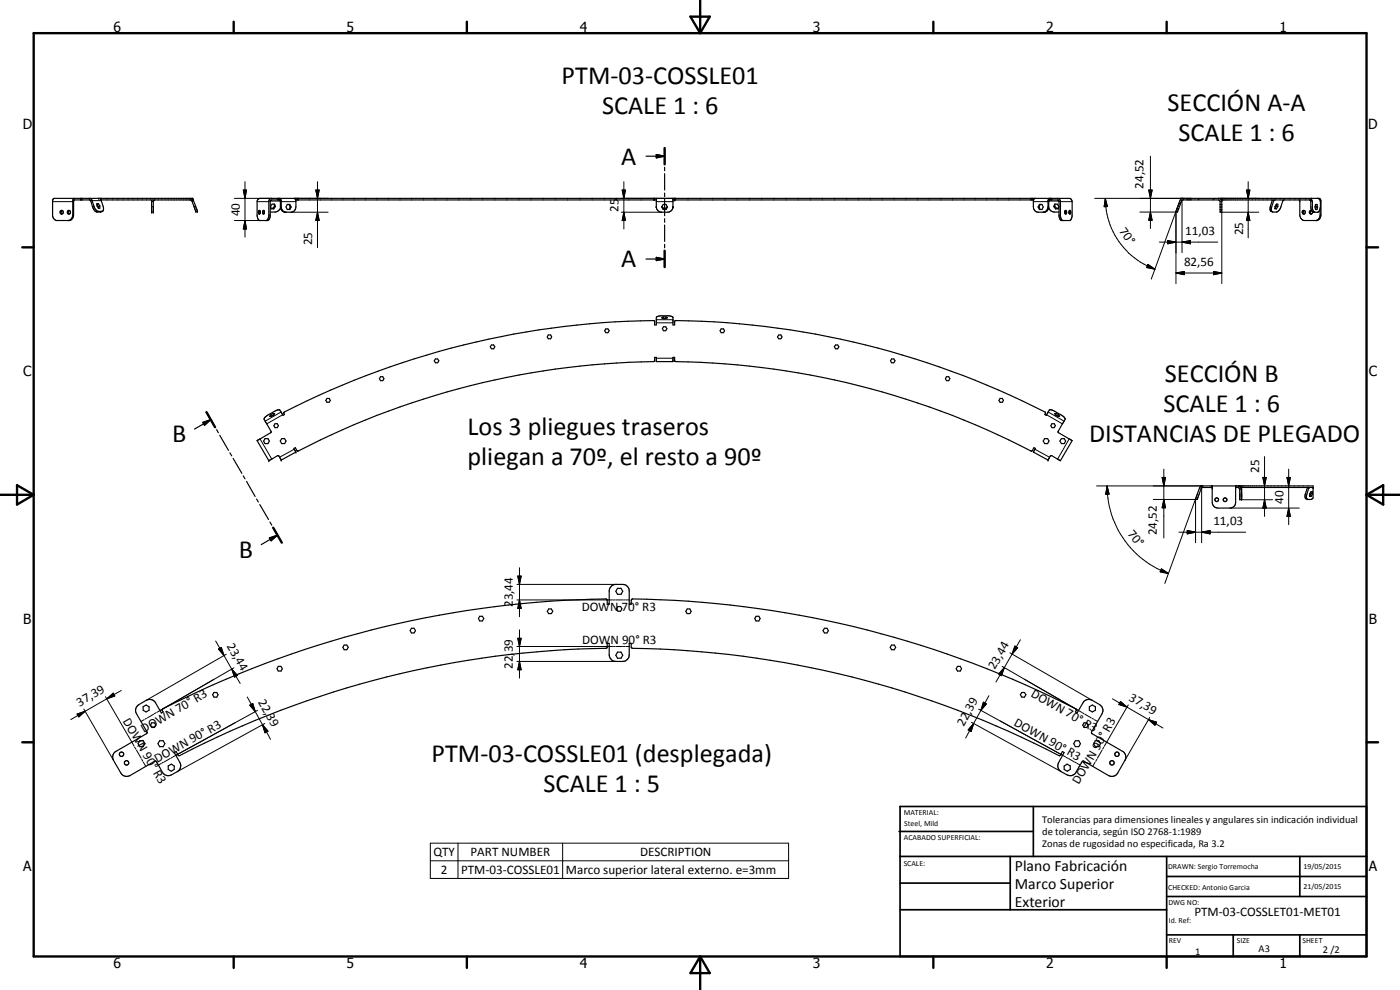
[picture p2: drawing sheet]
<svg xmlns="http://www.w3.org/2000/svg" width="420mm" height="297mm" viewBox="0 0 420 297" stroke-linecap="round" stroke-linejoin="round" font-family="sans-serif">
<g fill="none" stroke="#000" stroke-width=".35">
<path d="M22.3 59.5l-.5 .8-.1 4.8-.6 .9-.5 .2M26.8 59.5l.7 .4 .8 2.2 .7 1.1 1.7 .2 .4-.5-.2-1.1-.6-1.9-.7-.4M30.3 60h27.6v-.5h-41.6l-.4 .2-.1 .6v4.5l.3 .8 .9 .6h3.9l.5-.2 .6-1.2 .1-4.4 .2-.4h4.7l.3 .3 .5 1.7a2.21 2.21 0 0 0 1.3 1.6l1.7-.2M45.7 60l-.2 3.7h.5v-3.2l.5-.5M57.9 59.8l1.4 3.5-.5 .3-1.2-3.4-.5-.2M81.6 59.5l-.6 .2-.3 .6v4.5l-.3 1-.4 .4M84 59.5l.4 .8a3.1 3.1 0 0 0 .3 2.8l.9 .6M88.3 59.5l.3 .2M88.6 59.7l.2 .6a3.2 3.2 0 0 1-.3 2.8l-.9 .6h-2.2l-.7-.4-.5-1M88.6 59.5v.2M88.7 60h108.3M193.9 46.9h5.6"/>
<path d="M196.5 59.5v.5M197 46.4l2.5 .5-2.5 .5zM197 59.5v2.9M199.5 44.4v4.9M199.5 50.2v1M199.5 52.1v4.9M199.5 57.9v1.1M199.5 59.8v4.9M202 60h108.2M202 59.5v2.8l-.3 .6-.6 .6-.5 .2-2.5-.1-.9-.7-.2-.9M202.5 59.5v.5M310.3 59.5v.2"/>
<path d="M310.3 59.7l-.2 .8a2.69 2.69 0 0 0 .7 3l.6 .2h2.2l.6-.4 .5-1M310.6 59.5l-.3 .2M314.9 59.5l-.4 .6-.2 2.8-1 .8M317.4 59.5l.4 .1 .4 .5 .1 4.7 .2 1 .4 .4M354.4 59.8v-.3h41.5l.3 .2 .2 .8v4l-.5 1.3-.6 .4h-4l-.7-.4-.5-1.3v-4.1l-.3-.4M354.4 59.8l-.6 1.3M355 59.5l-.6 .3M356.3 59.5v.5M356.8 59.5v.5M357.4 59.5v.5M365.7 59.5l.6 .2 .4 .6v3.4h-.5v-3.3l-.5-.4h-10.7l-.4 .3-.4 1M381.8 60l-.6 2.4 .1 .9a1.93 1.93 0 0 0 3.1-1.3l.6-1.8 .3-.2"/>
<path d="M382.6 60l-.3 .2-.7 2.1v.9l.3 .4M393 60l.4 .5v2.1l.5 1M393.5 59.5v.5h-26.9M393.5 59.7l.4 .8v2.1l.6 1.1M395.6 59.5l.4 .3 .3 .7-.2 2.6-.5 .6-1.7-.1M18.3 63.5l.3-.3a.58 .58 0 0 0-.3 .5 .58 .58 0 0 0 .3 .5M20.8 63.2a.58 .58 0 0 0-.4 .5 .58 .58 0 0 0 .4 .5M29.5 61.1h-.4v.7l.4 .7M29.5 61.1l.5 .7M29.5 61.1l-.4 .2 .4 .7M29.5 62v.5M30 61.8v.7h-.5"/>
<path d="M30 61.8l-.5 .2M77.7 63.2h.1a.52 .52 0 0 1 .3 .5 .52 .52 0 0 1-.4 .5zM78.1 63.3v.7M79.1 63.1a.57 .57 0 0 1 .3 .6 .57 .57 0 0 1-.5 .5l-.1-.7zM79.3 63.9v.1M79.3 63.3v.6M81.4 62.5h.5M81.9 62.5l.3 .2M82.2 61.3l.2 .5M82.4 61.8l.3 .2M82.4 61.8l-.5 .7M82.7 62l-.3-.7h-.8l-.4 .7 .2 .7h.8"/>
<path d="M82.7 62l-.5 .7M84.1 60.5h.3M84.2 62.3l-.2-2.3h-2.6l-.3 .4v4.4l-.3 1-.4 .4h-2.5l-.4-.4-.3-1v-4.3l.3-.8 .6-.2h242.8l.5 .2 .4 .8v4l-.3 1.3-.4 .4h-2.6l-.3-.2-.4-1.2v-4.3l-.3-.5h-2.5l-.3 .4v1.9M84.2 62.4l-.7 .8a3 3 0 0 1-2.4 .4M86.2 61.3h.8l.4 .8-.4 .8h-.8l-.4-.8zM86.7 61.3l.4 .8M87.1 62.1h.3M87.1 62.1l-.4 .8M193.9 77.7h5.6M197 77.2l2.5 .5-2.5 .5zM198.7 62l.3 .7M198.7 61.9l.3 .6"/>
<path d="M199 62.5h.9M199 62.7h.9M199 62.5v.2M199 61.3h.9l.4 .8-.4 .8h-.9l-.4-.8zM199.5 65.6v1.1M199.5 67.5v4.9M199.5 73.3v1M199.5 75.2v4.9M199.9 62.5v.2M200.2 61.9l-.3 .6M200.3 62l-.4 .7M202 62.2l-.1 .2"/>
<path d="M311.6 62.1h.2M311.8 62.1l.4 .8M311.9 61.3h.8l.4 .8-.4 .8h-.8l-.3-.8zM312.2 61.3l-.4 .8M314.5 60.5h.2M314.7 62.4l.7 .8a3.2 3.2 0 0 0 2.4 .4M316.3 62l.2-.7h.8l.5 .7-.3 .7h-.7M316.3 62l.5 .7M316.5 61.8l-.2 .2M316.5 61.8l.5 .7M316.7 61.3l-.2 .5M317 62.5l-.2 .2"/>
<path d="M317 62.5h.6M319.6 63.3v.7M319.6 63.3l.2-.2a.63 .63 0 0 1 0 1.1h-.1M319.6 64l.1 .1M319.7 64.1v.1M320.9 63.3v.7M321 63.1l.3 .4v.5l-.2 .2-.3-.2zM353.3 62.5l.4 .2M353.3 62.5l-.4 .9 .5 .2 .3-.9M353.5 61.8l.5 .2M353.5 61.8l-.2 .7M353.8 61.1l.4 .2"/>
<path d="M353.8 61.1l-.3 .7M354 62l-.3 .7M354.2 61.3l-.2 .7M366.2 62.9h.5M366.2 62.1h.5M366.2 61.3h.5M382.6 62.5h.1M382.7 62.5l.4 .2M383.1 61.3h.4v.7M383.1 61.3l-.5 .7v.7h.5M383.1 61.3v.5M383.1 61.8l.4 .2"/>
<path d="M383.1 61.8l-.4 .7M383.5 62l-.4 .7M391.4 63.2l-.3 .3v.4l.3 .3M393.9 63.5a.5 .5 0 0 1-.3 .7 .5 .5 0 0 1-.6-.3l.1-.7h.5l-.4 .3v.4l.4 .3M394.8 61.4l.2 .7M394.8 61.3l-.2 .8 .2 .8h.5l.1-.8M394.8 61.3h.5l.1 .8M395 62.1h.4M395 62.1l-.2 .7M396.2 62.7l-.1 2.4-.4 .7-.7 .4M181.8 98.7h.6l.4 .5-.4 .6h-.6l-.3-.6zM199 95.5h.9"/>
<path d="M199 95.1v.4M199 95.1l-.4 .2 .4 .3h.9l.4-.3-.4-.2M199 95.1h.9M199.1 98h.7l.3 .6-.3 .6h-.7l-.3-.6zM199.9 95.1v.4M216.4 98.7h.7l.4 .5-.4 .6h-.7l-.3-.6zM98.1 119.5h.7l.3 .6-.3 .6h-.7l-.3-.6zM114.2 113h.7l.3 .6-.3 .6h-.7l-.3-.6zM130.7 107.7h.6l.4 .5-.4 .6h-.6l-.4-.6zM147.5 103.5h.7l.3 .6-.3 .5h-.7l-.4-.5zM164.5 100.5h.8l.3 .6-.3 .5h-.8l-.3-.5zM233.7 100.5h.6l.4 .6-.4 .5h-.6l-.4-.5z"/>
<path d="M250.8 103.5h.6l.3 .6-.3 .5h-.6l-.4-.5zM267.6 107.7h.7l.3 .5-.3 .6h-.7l-.4-.6zM284 113h.7l.4 .6-.4 .6h-.7l-.3-.6zM300.1 119.5h.7l.3 .6-.3 .6h-.7l-.3-.6zM60.9 126.7l2.4-.8-1.9 1.7zM62 123.7l2.5 4.5M63.3 125.9l-4.9 2.8M65 128.9l.5 .9M65.9 130.6l2.7 4.5M69 135.8l.5 1M70 137.5l2.6 4.5M79.5 131.6h.9l.4 .7-.4 .8h-.9l-.4-.8z"/>
<path d="M79.6 125.1l3.7-2.1h.7l1 1.6 .4-.2-.2-.6a246 246 0 0 1 111.2-27.5l.1 1.2h.5v-2.2l.3-.3 1-.3h2.3l1.3 .4 .1 2.4h.5l.1-1.2a246.8 246.8 0 0 1 111.2 27.5l-.2 .6 .4 .2 .9-1.6h.7l3.8 2.1 .2 .8-2.1 3.8 4.3 2.5-3.5 6-2.8-1.5-.3 .2-.7 1.1-4.4-2.4 .6-1.1-.4-.2-.7 1a242.3 242.3 0 0 0-107-26.9l-.1-1.2h-.5v1.3h-5v-1.3h-.5l-.1 1.2a241.5 241.5 0 0 0-107.1 26.9l-.7-1-.4 .2 .6 1.1-4.4 2.4-.7-1.1-.3-.2-2.7 1.5-3.5-6 4.1-2.4 .1-.4-2.1-3.5zM81.2 124.5l-.3 .4h.5M81.2 124.5l.2 .4M81.9 124l.3 .5M81.9 124l.5 .1-.2 .4M81.9 124l-.7 .5M82.2 124.5l-.8 .4M82.5 127.1h.7l.4 .6-.4 .6h-.7l-.3-.6zM84.5 131.6h.9l.4 .7-.4 .8h-.9l-.4-.8zM313.5 131.6h.9l.4 .7-.4 .8h-.9l-.4-.8zM315.7 127.1h.7l.3 .6-.3 .6h-.7l-.3-.6zM316.7 124.5h.1"/>
<path d="M316.8 124.5l.7 .4M317 124l-.5 .1 .3 .4M317 124l-.2 .5M317 124l.7 .5M317.5 124.9h.1M317.7 124.5l.3 .4h-.5M317.7 124.5l-.2 .4M318.5 131.6h.9l.4 .7-.4 .8h-.9l-.4-.8zM73 142.8l.5 .9M74 144.4l2.6 4.6M77 149.7l.5 .9M78 151.4l2.6 4.5"/>
<path d="M81 156.6l.6 1M82 158.3l2.6 4.5M358.8 149.6v.1M360.5 145.9l33.6-.1v3.6l-.6 .5h-1.1M360.7 145.8l-.7 .6-1.2 3.2M363.8 146.3h-3.2l-1.3 3.6-.5-.2M363.8 145.8v5a1.73 1.73 0 0 0 1.7 1.6h3.6a1.65 1.65 0 0 0 1.7-1.6v-5M370.8 146.3h.9l.4 .5M371.8 145.8h.1M371.9 145.8l.6 .8 .1 3.3h-.5v-3.1M372.1 145.9l.3 .3 .2 .6v3.1M372.1 146.8h.4"/>
<path d="M372.5 146.3h21.6M372.6 147.6v1.5M372.6 149.1h.1M372.6 148.3h.1M372.6 147.6h.1M392.4 146.3l-.6 1.8a1.07 1.07 0 0 0 .6 1.7M393 148.8h.1M393.1 148.8l.4 .1M393.1 146.3l-.4 .3-.6 2v.7l.3 .6M393.5 147.5h.4v.7M393.5 147.5l-.5 .7v.7h.5M393.5 147.5v.6"/>
<path d="M393.5 148.1l-.4 .7M393.5 148.1l.4 .1M393.9 148.2l-.4 .7M80.8 161.4l2.5-.8-1.9 1.7zM83.3 160.6l-4.9 2.8M185.3 176.5h1.1l.5 .9-.5 .9h-1.1l-.5-.9zM83.5 199.9h.8l.4 .8-.3 .6h-.9l-.4-.6zM103.3 193.5h.8l.4 .7-.4 .7h-.8l-.4-.7zM123.5 188.5h.8l.4 .7-.4 .7h-.8l-.4-.7zM144 184.9h.8l.4 .7-.4 .7h-.8l-.4-.7zM164.7 182.7h.8l.4 .7-.4 .7h-.8l-.5-.7zM185.3 195.7h1.1l.5 .9-.5 .9h-1.1l-.5-.9z"/>
<path d="M185.5 182h.8l.3 .7-.3 .7h-.8l-.5-.7zM206.2 182.7h.8l.4 .7-.4 .7h-.8l-.4-.7zM226.9 184.9h.8l.4 .7-.4 .7h-.8l-.4-.7zM247.4 188.5h.8l.4 .7-.4 .7h-.8l-.4-.7zM267.6 193.5h.8l.4 .7-.4 .7h-.8l-.4-.7zM287.3 199.9h.9l.4 .8-.4 .6h-.9l-.3-.6zM41.4 211.6l2.5-1.5a2.06 2.06 0 0 1 2.8 .8l1.7 3 .6-.3-.3-.7a297.4 297.4 0 0 1 133.4-33.1l.1 1.5h.6v-4a2 2 0 0 1 2.1-2l2.6 .1 .6 .4 .7 .9v4.6h.6v-1.2l.2-.3a297.4 297.4 0 0 1 133.4 33.1l-.3 .7 .5 .3 1.8-3a2.01 2.01 0 0 1 2.7-.8l2.6 1.5a1.91 1.91 0 0 1 .4 2.6l-3.1 5.8 9.8 5.8 .5 1-.1 1-2.4 4.1a2.04 2.04 0 0 1-2.7 .8l-7.5-4.4-.5 .3-1.8 3.1a2.03 2.03 0 0 1-2.7 .8 3.8 3.8 0 0 1-2.6-2v-1.4l1.8-3.3-.6-.3-.8 1.2a289.4 289.4 0 0 0-128.4-32.3l-.2-1.4h-.6v4.1l-.7 .9-.6 .4-2.6 .1a2 2 0 0 1-2.1-2v-3.5h-.6l-.1 1.4a289.7 289.7 0 0 0-128.4 32.3l-.8-1.2-.6 .3 1.7 3a2.08 2.08 0 0 1-.8 2.7l-1.7 1a2.03 2.03 0 0 1-2.8-.8l-1.8-3.2-.4-.2-7.5 4.4a2.06 2.06 0 0 1-2.7-.8l-2.2-3.8a2.02 2.02 0 0 1 .7-2.7l9.3-5.4v-.4l-3.3-5.8v-1.3zM43 212l.8-.5 .9 .5v1.1l-.9 .5-.8-.5zM45.5 216.9h.8l.5 .7-.5 .7h-.8l-.3-.7zM64.2 207.8h.9l.3 .6-.3 .8h-.9l-.4-.8zM306.7 207.8h.8l.4 .6-.4 .8h-.8l-.5-.8zM325.3 216.9h.9l.3 .7-.3 .7h-.9l-.4-.7z"/>
<path d="M326.9 212l.9-.5 .9 .5v1.1l-.9 .5-.9-.5zM41.9 222.2h1.1l.5 .9-.5 .9h-1.1l-.5-.9zM47.9 222.2h1.1l.5 .9-.5 .9h-1.1l-.5-.9zM50.5 229.8l.9-.5 .9 .6v1l-.9 .5-.9-.6zM319.4 229.9l.8-.6 1 .5v1l-.9 .6-.9-.5zM322.7 222.2h1.1l.5 .9-.5 .9h-1.1l-.5-.9zM328.7 222.2h1.1l.5 .9-.5 .9h-1.1l-.5-.9z"/>
<circle cx="18.5" cy="63.6" r=".52"/>
<circle cx="20.6" cy="63.7" r=".53"/>
<circle cx="391.3" cy="63.7" r=".53"/>
<circle cx="365.2" cy="149.9" r=".55"/>
<circle cx="367.7" cy="149.9" r=".56"/>
<circle cx="36.5" cy="226.3" r=".65"/>
<circle cx="38" cy="228.9" r=".67"/>
<circle cx="333.7" cy="228.9" r=".66"/>
<circle cx="335.2" cy="226.3" r=".65"/>
</g>
<g fill="none" stroke="#000" stroke-width=".3">
<path d="M24.2 59.5v.5M24.6 59.5v.5M26.8 59.5v.5M29.9 59.5v.1M30.4 59.5v.5M57.9 59.5v.5M70.3 59.5h11.3M73 57h1l-.5 2.5zM73.5 54.5v16.7M83.3 59.5v.5M83.7 59.5v.5M83.9 59.5v.5"/>
<path d="M88.3 59.5h10.2M89.1 59.5v.5M89.6 59.5v.5M94.8 57h1l-.5 2.5zM95.3 54.5v19.8M186.5 59.5h16.3v.5M186.7 57h1l-.5 2.5zM187.2 54.5v14.2M196.1 59.5v.5M309.4 59.5v.5M309.8 59.5v.5M315 59.5v.5"/>
<path d="M315.2 59.5v.5M315.7 59.5v.5M328.5 59.5h28.9M331.7 59.5l.6 2.5h-.9zM331.7 59.5a22.6 22.6 0 0 0 14.9 21.3M344.8 57h1l-.5 2.5zM345.3 46.9v21.7M355.5 59.5l-.5 .5M360 59.5l-.4 .5M364.5 59.5l-.4 .5M365.7 59.5h12.1M374.1 57h1l-.5 2.5z"/>
<path d="M374.6 54.5v16.9M15.8 60.5h6M21.8 64.5h.3M28.2 61.8l-.4 .2M29.5 63.4l-.4 .2M30.4 60.2l-3.1 .1M30.6 63.4l-.4 .2M45.5 60.5h.5M45.5 62h.5M58.1 60.2l-.5 .1M58.7 61.8l-.5 .2M70.3 66.2h7.7"/>
<path d="M73.5 66.2l.5 2.5h-1zM77.2 60.5h3.5M80.7 64.5h.4M81.1 60.3h3M84.1 62h.3M84.4 60.5h4.4M87.3 63.7h11.2M95.3 63.7l.5 2.5h-1zM186.5 63.7h12.1M187.2 63.7l.5 2.5h-1zM197 60.5h5M310.1 60.5h4.4"/>
<path d="M314.5 62h.2M314.8 60.3h3M317.8 64.5h.5M318.3 60.5h3.5M342.1 63.6h11.3M344.5 79.3l2.1 1.5-2.5-.5zM345.3 63.6l.5 2.5h-1zM347.9 72.6h17.6M350.4 72.2l2.5 .4-2.5 .6zM353.3 62.5l-7.8 21.2M353.7 62.7l-.7 .7-.1 21.7M354.5 60.6l-.6 .5"/>
<path d="M354.7 72.6l2.6-.4v1zM354.7 60.1v15.7M366.7 63l-.5 .5M374.6 63.7l.5 2.5h-1zM377.8 63.7h-11.1v21.4M197 96.9h5M197 95.9h5M352.9 81.9l2.5-.5v1zM352.9 81.9h13.8M364.2 81.4l2.5 .5-2.5 .5zM197 107.5h5M78.1 131.7l3.5 6.1"/>
<path d="M84.4 123.6l-4.8 2.8M84.8 124.5l-4.8 2.7M88.3 134.8l-4.4 2.4M310.6 134.8l4.4 2.4M314.1 124.5l4.7 2.7M314.6 123.6l4.8 2.8M320.9 131.7l-3.5 6.1M379.5 137v17.9M329.1 145.8h31.9M332.3 145.8l.6 2.5h-1.1zM332.3 145.8a28 28 0 0 0 18.4 26.3M346.1 149.9h13.2"/>
<path d="M348.8 143.3h1l-.5 2.5zM349.3 149.9l.5 2.5h-1zM349.3 140.8v20.6M353.8 159.7h20M356.3 159.2l2.5 .5-2.5 .5zM360.6 159.7l2.6-.5v1zM360.6 146.3v16.6M369.1 152.4h20.8M372.6 149.9h9.3M379 143.3h1l-.5 2.5zM379 152.4l.5-2.5 .5 2.5M379.5 149.9l.5 2.5h-1z"/>
<path d="M386.2 143.3h1.1l-.6 2.5zM386.7 152.4l.6 2.5h-1.1zM386.7 140.8v16.6M155.1 175.3h29.8M155.4 172.8h1l-.5 2.5zM155.9 170.3v14.7M348.6 170.7l2.1 1.4-2.5-.5zM358.8 162.9v-13.2l-9.2 25.3M64.7 192.3l4.8 8.4M65.6 194.7l.8-.4 .8 2.4zM67.9 196.3l-24 13.8M155.1 180h28.7"/>
<path d="M155.1 194h28.7M155.1 198.5h29.8M155.4 191.5h1l-.5 2.5zM155.9 180l.5 2.5h-1zM155.9 198.5l.5 2.5h-1zM155.9 189v14.5M184.1 180h.5M184.1 194h.5M184.9 180h1.9M184.9 194h1.9M187.1 180h.5M187.1 194h.5"/>
<path d="M187.9 180h.9M187.9 194h.9M300.8 199.9l22.9 13.3M303.1 195.9l24.6 14.2M303.7 196.3l-2.3 4M304.6 193.8l.8 .6-1.7 1.9zM306.2 191.9l-2.5 4.4M23.1 214.2l2.5-.8-1.9 1.7zM25.2 212.8l8.9 15.3M25.6 213.4l-4.4 2.5M31.7 209l8.5 14.9M32 209.7l2-1.7 .4 .8z"/>
<path d="M32 209.7l-6.4 3.7M36.4 207.2l-4.4 2.5M43.3 215.9l-1 .6M44 215.5l-.5 .3M46.1 214.3l-1.9 1.1M46.8 213.9l-.5 .2M48 213.2l-.9 .5M53.9 209.8l-5.9 3.4M69.5 200.7l1.7 1.9-.8 .6zM69.5 200.7l2.6 4.4M70.2 200.4l-22.2 12.8M70.5 216.9l-17.7 9.7"/>
<path d="M74.2 209.1l2.4 4.4M75 211.6l.8-.5 .8 2.4zM76.6 213.5l4.6 8.3M77.3 213.1l-24.5 13.5M78.8 217.4l1.6 2-.9 .5zM79.4 217.1l-26.2 14.4M291.5 216.7l27 14.8M292.2 217l-.7 2.5-.9-.5zM292.2 217l-2.4 4.4M293.7 212.8l25.2 13.8M294.4 213.1l-2.2 3.9M295.1 210.7l.9 .5-1.6 1.9z"/>
<path d="M296.8 208.7l-2.4 4.4M301.4 200.3l-.8 2.4-.9-.5zM301.4 200.3l-2.5 4.3M317.8 209.8l5.9 3.4M323.7 213.2l.9 .5M324.9 213.9l.4 .2M325.6 214.3l1.9 1.1M327.7 215.5l.5 .3M328.5 215.9l.9 .6M333.9 209.7l4.3 2.5M336.3 210.5l1.9 1.7-2.4-.8zM338.2 212.2l10.8 6.2"/>
<path d="M338.6 211.5l-7.2 12.4M344.7 215.9l2.4 .8-.5 .9zM345 215.3l-7.4 12.8M40.4 224.2l.4 .6M41 225.1l1.4 2.4M42.5 227.8l.4 .6M43 228.7l.8 1.3M48.4 229.1l-.9 .4M49.1 228.7l-.5 .2M51 227.6l-1.7 1M51.7 227.2l-.4 .3M52.8 226.6l-.9 .5"/>
<path d="M310.6 222.1l8.3 4.5M318.9 226.6l.9 .5M320 227.2l.5 .3M320.7 227.6l1.7 1M322.6 228.7l.5 .2M323.3 229.1l.9 .4M328.6 228.7l-.7 1.3M329.2 227.8l-.4 .6M330.7 225.1l-1.4 2.4M331.2 224.2l-.3 .6M129.1 253h107.6v10.6h-107.6zM129.1 258.3h107.6"/>
<path d="M137.4 253v10.6M168.9 253v10.6"/>
</g>
<g fill="#000">
<circle cx="29.6" cy="59.5" r=".18"/>
<circle cx="57.9" cy="59.5" r=".18"/>
<circle cx="57.9" cy="60" r=".18"/>
<circle cx="202.5" cy="59.5" r=".18"/>
<circle cx="202.5" cy="60" r=".18"/>
<circle cx="354.4" cy="59.5" r=".18"/>
<circle cx="366.7" cy="59.5" r=".18"/>
<circle cx="366.7" cy="60" r=".18"/>
<circle cx="393.5" cy="60" r=".18"/>
<circle cx="393.5" cy="59.5" r=".18"/>
<circle cx="29.1" cy="61.3" r=".18"/>
<circle cx="45.5" cy="63.7" r=".18"/>
<circle cx="46" cy="63.7" r=".18"/>
<circle cx="59.3" cy="63.4" r=".18"/>
<circle cx="197" cy="62" r=".18"/>
<circle cx="202" cy="62" r=".18"/>
<circle cx="80.7" cy="138.2" r=".18"/>
<circle cx="84.4" cy="138" r=".18"/>
<circle cx="88.8" cy="135.6" r=".18"/>
<circle cx="314.5" cy="138" r=".18"/>
<circle cx="360.5" cy="145.8" r=".18"/>
<circle cx="363.8" cy="146.3" r=".18"/>
<circle cx="363.8" cy="145.8" r=".18"/>
<circle cx="370.8" cy="145.8" r=".18"/>
</g>
<g fill="none" stroke="#000" stroke-width=".71">
<path d="M10.1 9.9h400v277.1h-400zM70.1 6.5v3.4M140.1 6.5v3.4M207.2 5h5.8l-2.9 4.9zM210.1 0v9.9M280.1 6.5v3.4M350.1 6.5v3.4M199.5 44.4v4.9M6.7 74.2h3.4M199.5 75.2v4.9M410.1 74.2h3.5M62 123.7l2.5 4.5"/>
<path d="M.1 148.5h10M5.1 145.6l5 2.9-5 2.9zM82 158.3l2.6 4.5M410.1 148.5h10M410.1 148.5l5-2.9v5.8zM6.7 222.7h3.4M410.1 222.7h3.5M70.1 287v3.4M140.1 287v3.4M210.1 287v10M210.1 287l2.9 5h-5.8zM280.1 287v3.4"/>
<path d="M350.1 287v3.4"/>
</g>
<g fill="none" stroke="#000" stroke-width=".51">
<path d="M269.8 249.5h40.3M270.1 242h140v45h-140zM270.1 257h140M303.2 257v16M310.1 242v15M350.1 257v30M390.1 257v12M270.1 265h33.1M270.1 273h80M350.1 269h60M350.1 263h60M350.1 280.5h60"/>
<path d="M370.1 280.5v6.5M390.1 280.5v6.5"/>
</g>
<g fill="#000">
<path d="M73 57h1l-.5 2.5zM94.8 57h1l-.5 2.5zM186.7 57h1l-.5 2.5zM197 46.4l2.5 .5-2.5 .5zM344.8 57h1l-.5 2.5zM374.1 57h1l-.5 2.5zM73.5 66.2l.5 2.5h-1zM95.3 63.7l.5 2.5h-1zM187.2 63.7l.5 2.5h-1zM197 77.2l2.5 .5-2.5 .5zM331.7 59.5l.6 2.5h-.9zM345.3 63.6l.5 2.5h-1z"/>
<path d="M350.4 72.2l2.5 .4-2.5 .6zM354.7 72.6l2.6-.4v1zM374.6 63.7l.5 2.5h-1zM344.5 79.3l2.1 1.5-2.5-.5zM352.9 81.9l2.5-.5v1zM364.2 81.4l2.5 .5-2.5 .5zM60.9 126.7l2.4-.8-1.9 1.7zM332.3 145.8l.6 2.5h-1.1zM348.8 143.3h1l-.5 2.5zM349.3 149.9l.5 2.5h-1zM360.6 159.7l2.6-.5v1zM379 143.3h1l-.5 2.5z"/>
<path d="M379.5 149.9l.5 2.5h-1zM386.2 143.3h1.1l-.6 2.5zM386.7 152.4l.6 2.5h-1.1zM80.8 161.4l2.5-.8-1.9 1.7zM155.4 172.8h1l-.5 2.5zM348.6 170.7l2.1 1.4-2.5-.5zM356.3 159.2l2.5 .5-2.5 .5zM65.6 194.7l.8-.4 .8 2.4zM155.4 191.5h1l-.5 2.5zM155.9 180l.5 2.5h-1zM304.6 193.8l.8 .6-1.7 1.9zM23.1 214.2l2.5-.8-1.9 1.7z"/>
<path d="M32 209.7l2-1.7 .4 .8zM69.5 200.7l1.7 1.9-.8 .6zM75 211.6l.8-.5 .8 2.4zM78.8 217.4l1.6 2-.9 .5zM155.9 198.5l.5 2.5h-1zM292.2 217l-.7 2.5-.9-.5zM295.1 210.7l.9 .5-1.6 1.9zM301.4 200.3l-.8 2.4-.9-.5zM336.3 210.5l1.9 1.7-2.4-.8zM344.7 215.9l2.4 .8-.5 .9z"/>
</g>
<g font-size="7.9">
<text x="168.6" y="25.2">PTM-03-COSSLE01</text>
<text x="180.7" y="34.2">SCALE 1 : 6</text>
<text x="350.4" y="33.3">SECCIÓN A-A</text>
<text x="353.7" y="42.2">SCALE 1 : 6</text>
<text x="186.4" y="49.4">A</text>
<text x="186.4" y="80.2">A</text>
<text x="349.6" y="114.5">SECCIÓN B</text>
<text x="349.2" y="123.5">SCALE 1 : 6</text>
<text x="140.3" y="130.6">Los 3 pliegues traseros</text>
<text x="51.6" y="132.7">B</text>
<text x="326.9" y="132.5">DISTANCIAS DE PLEGADO</text>
<text x="140.3" y="139.6">pliegan a 70º, el resto a 90º</text>
<text x="71.7" y="167.3">B</text>
<text x="129.5" y="228.6">PTM-03-COSSLE01 (desplegada)</text>
<text x="163.1" y="237.7">SCALE 1 : 5</text>
</g>
<g font-size="4.7">
<text x="304.6" y="261.2">Plano Fabricación</text>
<text x="304.6" y="266.6">Marco Superior</text>
<text x="304.6" y="272">Exterior</text>
</g>
<g font-size="4.2">
<text x="34" y="9.6">6</text>
<text x="104" y="9.6">5</text>
<text x="174" y="9.6">4</text>
<text x="244" y="9.6">3</text>
<text x="314" y="9.6">2</text>
<text x="384" y="9.6">1</text>
<text x="6.8" y="38.7">D</text>
<text x="410.6" y="38.7">D</text>
<text x="7" y="112.9">C</text>
<text x="410.8" y="112.9">C</text>
<text x="7" y="187.1">B</text>
<text x="410.8" y="187.1">B</text>
<text x="7" y="261.4">A</text>
<text x="410.8" y="261.4">A</text>
<text x="34" y="290.4">6</text>
<text x="104" y="290.4">5</text>
<text x="174" y="290.4">4</text>
<text x="244" y="290.4">3</text>
<text x="314" y="290.4">2</text>
<text x="384" y="290.4">1</text>
</g>
<g font-size="3.9">
<text x="343.1" y="56.6" transform="rotate(-90 343.1 56.6)">24,52</text>
<text x="72" y="64.9" transform="rotate(-90 72 64.9)">40</text>
<text x="185.7" y="63.6" transform="rotate(-90 185.7 63.6)">25</text>
<text x="335.8" y="69.3" transform="rotate(55 335.8 69.3)">70°</text>
<text x="355.7" y="70.6">11,03</text>
<text x="373.1" y="70.7" transform="rotate(-90 373.1 70.7)">25</text>
<text x="93.7" y="73.6" transform="rotate(-90 93.7 73.6)">25</text>
<text x="355.3" y="79.9">82,56</text>
<text x="377.9" y="141.8" transform="rotate(-90 377.9 141.8)">25</text>
<text x="385.2" y="151.1" transform="rotate(-90 385.2 151.1)">40</text>
<text x="338.2" y="160.3" transform="rotate(51 338.2 160.3)">70°</text>
<text x="347.2" y="160.7" transform="rotate(-90 347.2 160.7)">24,52</text>
<text x="364.1" y="157.6">11,03</text>
<text x="153.9" y="182.2" transform="rotate(-90 153.9 182.2)">23,44</text>
<text x="174.6" y="183.4">DOWN 70° R3</text>
<text x="68" y="193.8" transform="rotate(60 68 193.8)">23,44</text>
<text x="174.7" y="193.2">DOWN 90° R3</text>
<text x="153.9" y="200.7" transform="rotate(-90 153.9 200.7)">22,39</text>
<text x="298.5" y="201.2" transform="rotate(-60 298.5 201.2)">23,44</text>
<text x="309.2" y="208.7" transform="rotate(30 309.2 208.7)">DOWN 70° R3</text>
<text x="23.9" y="212" transform="rotate(-30 23.9 212)">37,39</text>
<text x="77.4" y="210.6" transform="rotate(61 77.4 210.6)">22,39</text>
<text x="338.6" y="210" transform="rotate(30 338.6 210)">37,39</text>
<text x="36.8" y="216.3" transform="rotate(60 36.8 216.3)">DOWN 90° R3</text>
<text x="43.2" y="219.9" transform="rotate(-30 43.2 219.9)">DOWN 70° R3</text>
<text x="289.3" y="218" transform="rotate(-61 289.3 218)">22,39</text>
<text x="304" y="217.6" transform="rotate(29 304 217.6)">DOWN 90° R3</text>
<text x="47.2" y="228.9" transform="rotate(-29 47.2 228.9)">DOWN 90° R3</text>
<text x="323.8" y="235.6" transform="rotate(-60 323.8 235.6)">DOWN 90° R3</text>
<text x="130.1" y="256.9">QTY</text>
<text x="141.2" y="256.9">PART NUMBER</text>
<text x="192.1" y="256.9">DESCRIPTION</text>
<text x="132.3" y="262.2">2</text>
<text x="138.4" y="262.2">PTM-03-COSSLE01</text>
<text x="169.8" y="262.3">Marco superior lateral externo. e=3mm</text>
<text x="358.5" y="275">PTM-03-COSSLET01-MET01</text>
</g>
<g font-size="3.1">
<text x="312.7" y="246.8">Tolerancias para dimensiones lineales y angulares sin indicación individual</text>
<text x="312.7" y="250.4">de tolerancia, según ISO 2768-1:1989</text>
<text x="312.7" y="254">Zonas de rugosidad no especificada, Ra 3.2</text>
<text x="358.7" y="286.5">1</text>
<text x="377.7" y="285.6">A3</text>
<text x="397" y="285.9">2 /2</text>
</g>
<g font-size="2.4">
<text x="271.2" y="244.4">MATERIAL:</text>
<text x="271.3" y="252">ACABADO SUPERFICIAL:</text>
<text x="271.4" y="247.9">Steel, Mild</text>
<text x="271.2" y="259.7">SCALE:</text>
<text x="350.6" y="260.8">DRAWN: Sergio Torremocha</text>
<text x="391.2" y="260.6">19/05/2015</text>
<text x="350.6" y="267">CHECKED: Antonio Garcia</text>
<text x="391.2" y="266.7">21/05/2015</text>
<text x="350.6" y="271.4">DWG NO:</text>
<text x="350.8" y="276.9">Id. Ref:</text>
<text x="350.8" y="282.8">REV</text>
<text x="371.2" y="282.9">SIZE</text>
<text x="390.9" y="282.9">SHEET</text>
</g>
</svg>
